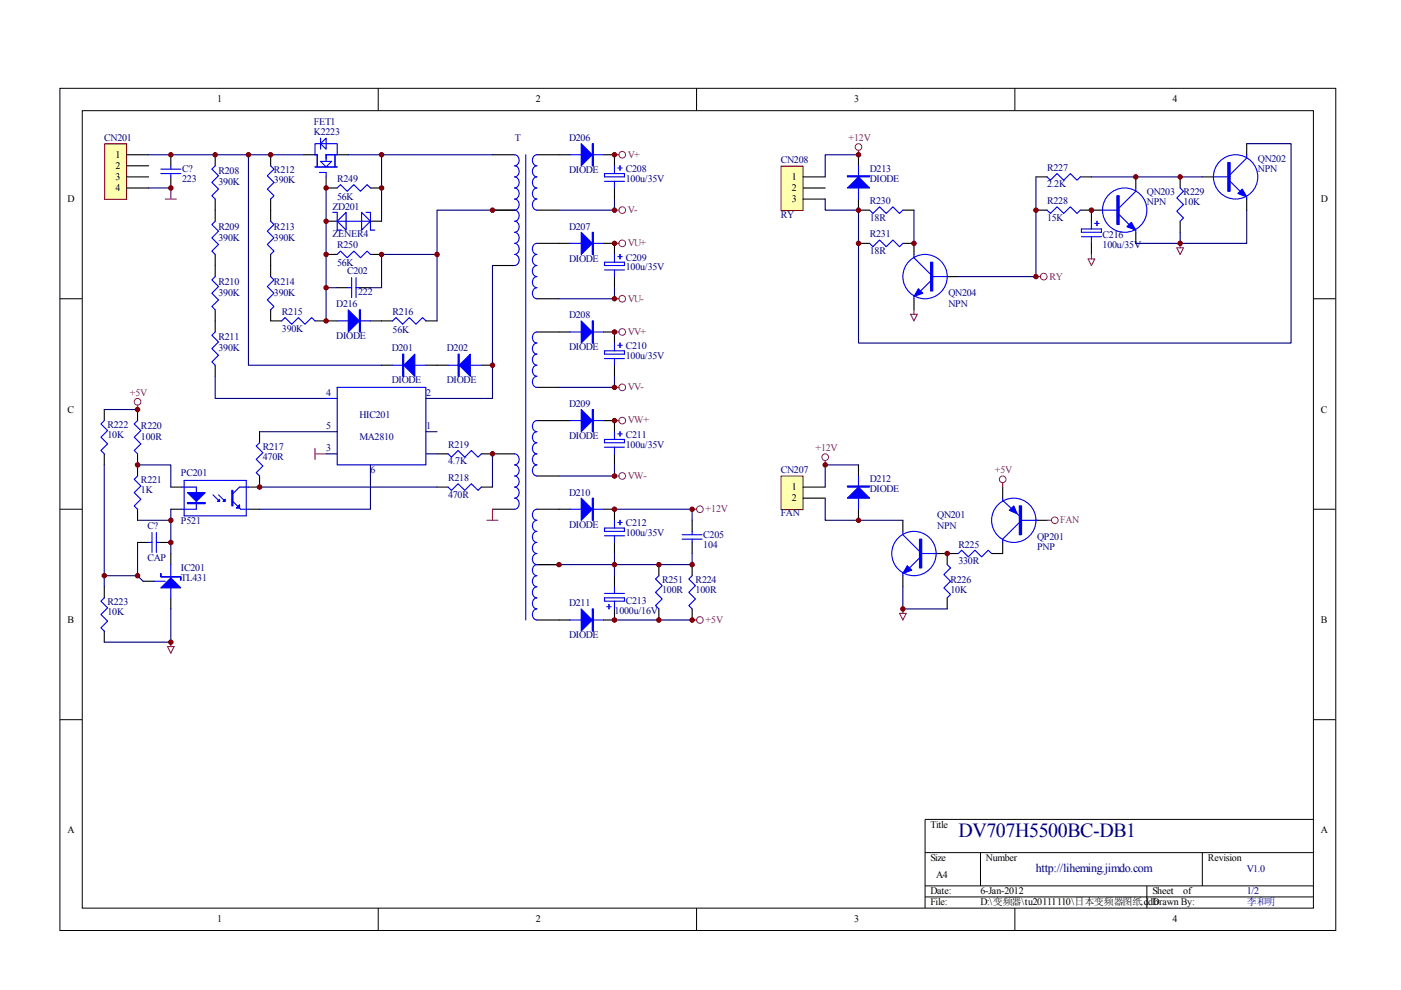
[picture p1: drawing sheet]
<svg xmlns="http://www.w3.org/2000/svg" width="297mm" height="210mm" viewBox="0 0 297 210" stroke-linecap="round" stroke-linejoin="round" font-family="sans-serif">
<g fill="none" stroke="#000" stroke-width=".21">
<path d="M12.7 18.7h270.5v178.6h-270.5zM80.2 18.7v4.7M147.7 18.7v4.7M215.2 18.7v4.7M17.4 23.5h261.1v169h-261.1zM12.7 63.3h4.7M278.4 63.3h4.7M12.7 108h4.7M278.4 108h4.7M12.7 152.6h4.7M278.4 152.6h4.7M278.4 173.7h-82.3v18.8"/>
<path d="M80.2 192.5v4.7M147.7 192.5v4.7M196.1 180.8h82.3M196.1 187.8h82.3M196.1 190.2h82.3M207.9 180.8v7M215.2 192.5v4.7M243.2 187.8v4.7M254.9 180.8v7"/>
</g>
<path d="M22.3 30.6h4.5v11.7h-4.5z" fill="#ffffb0"/>
<path d="M22.2 30.5h4.6v11.8h-4.6z" fill="none" stroke="#800000" stroke-width=".21"/>
<g fill="none" stroke="#000" stroke-width=".23">
<path d="M26.8 32.8h4.7M26.8 35.2h4.7M26.8 37.5h4.7M26.8 39.9h4.7M36.2 32.8v2.4M36.2 37.5v2.4M45.6 32.8v2.4M57.4 32.8v2.4M64.4 32.8h2.4M69.1 37.5v2.4h2.4M71.5 32.8h2.3M78.5 39.9h2.4"/>
<path d="M104.4 32.8h4.7M113.8 32.8h7.1M127.9 32.8h2.4v2.4M130.3 39.9v2.3M45.6 42.2v4.7M45.6 53.9v4.7M57.4 42.2v4.7M57.4 53.9v4.7M69.1 53.9h2.4M69.1 46.9h2.4M78.5 53.9h2.4M78.5 46.9h2.4"/>
<path d="M104.4 44.6h4.7M104.4 56.3h4.7M113.8 44.6h4.7M113.8 51.6h7.1M127.9 51.6h2.4v2.3M130.3 58.6v2.4M45.6 65.7v4.7M45.6 77.4v2.4M57.4 65.7v2.3h2.3M66.8 68h4.7M71.5 61h2.3M76.2 61h2.3"/>
<path d="M78.5 68h4.7M80.9 77.4h2.3M90.3 68h2.4M90.3 77.4h4.7M102.1 77.4h2.3M113.8 63.3h4.7M113.8 70.4h7.1M127.9 70.4h2.4v2.3M130.3 77.4v2.4M22.1 86.8v2.4M22.1 96.2v2.4M29.2 86.8v2.4"/>
<path d="M29.2 96.2v4.7M55 91.5v2.4M92.7 96.2h2.3M102.1 96.2h7M113.8 82.1h4.7M113.8 89.2h7.1M127.9 89.2h2.4v2.3M130.3 96.2v2.4M29.2 108v2.3M29.2 115h2.3M33.9 115h2.3M36.2 108h2.4"/>
<path d="M36.2 103.3h2.4M36.2 117.4v2.3M52.7 108h2.3M55 100.9v2.4h-2.3M92.7 103.3h2.3M102.1 103.3h2.3M104.4 108h4.7M113.8 100.9h4.7M113.8 119.7h4.7M113.8 108h7.1M127.9 108h2.4v2.3M130.3 115v2.4"/>
<path d="M139.7 119.7v2.4M146.7 110.3v2.4M146.7 115v2.4M146.7 119.7v2.4M22.1 124.4v2.4M22.1 133.8v2.4M30.3 123.2h2.4M36.2 126.8v2.3M113.8 131.5h7.1M130.3 129.1v2.4h-2.4M130.3 122.1v2.3M139.7 129.1v2.4"/>
<path d="M146.7 129.1v2.4"/>
</g>
<g fill="none" stroke="#00f" stroke-width=".23">
<path d="M34.1 35.9h4.2M34.1 36.8h4.2M36.2 35.2v.7M36.2 36.8v.7M45.6 35.2l-.7 .7 1.4 1.4-1.4 1.4 1.4 1.4-1.4 1.4 .7 .7M57.4 35.2l.7 .7-1.4 1.4 1.4 1.4-1.4 1.4 1.4 1.4-.7 .7M66.8 35.4h4.7M67.7 36.6h1.4v.9M68 30.5l1.1-1.2v2.3zM68 34.2h2.3l-1.2 1.2zM68 29.3v2.3M69.1 34.2v-1.4h2.4v-2.3h-4.7v2.3h.5v2.6"/>
<path d="M71 32.8v2.6M71.5 39.9l.7-.7 1.4 1.4 1.4-1.4 1.4 1.4 1.4-1.4 .7 .7M109.1 32.8a1.2 1.2 0 0 1 1 1.2 1.2 1.2 0 0 1-1 1.2 1.2 1.2 0 0 1 1 1.1 1.2 1.2 0 0 1-1 1.2 1.2 1.2 0 0 1 1 1.2 1.2 1.2 0 0 1-1 1.2 1.2 1.2 0 0 1 1 1.1 1.2 1.2 0 0 1-1 1.2 1.2 1.2 0 0 1 1 1.2 1.2 1.2 0 0 1-1 1.2 1.2 1.2 0 0 1 1 1.1 1.2 1.2 0 0 1-1 1.2 1.2 1.2 0 0 1 1 1.2 1.2 1.2 0 0 1-1 1.2 1.2 1.2 0 0 1 1 1.1 1.2 1.2 0 0 1-1 1.2 1.2 1.2 0 0 1 1 1.2 1.2 1.2 0 0 1-1 1.1 1.2 1.2 0 0 1 1 1.2 1.2 1.2 0 0 1-1 1.2M111.5 32.8v98.7M113.8 32.8a1.2 1.2 0 0 0-.9 1.2 1.2 1.2 0 0 0 .9 1.2 1.2 1.2 0 0 0-.9 1.1 1.2 1.2 0 0 0 .9 1.2 1.2 1.2 0 0 0-.9 1.2 1.2 1.2 0 0 0 .9 1.2 1.2 1.2 0 0 0-.9 1.1 1.2 1.2 0 0 0 .9 1.2 1.2 1.2 0 0 0-.9 1.2 1.2 1.2 0 0 0 .9 1.2M120.9 32.8h7M128.2 36.8h4.2v.7h-4.2zM128.2 38.4h4.2M130.3 35.2v1.6M130.3 38.4v1.5M131 35.6h.9M131.5 35.2v.9"/>
<path d="M45.6 46.9l-.7 .7 1.4 1.4-1.4 1.4 1.4 1.4-1.4 1.4 .7 .7M45.6 58.6l-.7 .7 1.4 1.5-1.4 1.4 1.4 1.4-1.4 1.4 .7 .7M57.4 46.9l.7 .7-1.4 1.4 1.4 1.4-1.4 1.4 1.4 1.4-.7 .7M57.4 58.6l.7 .7-1.4 1.5 1.4 1.4-1.4 1.4 1.4 1.4-.7 .7M70.5 45h1v3.8h.9M71.5 53.9l.7-.7 1.4 1.5 1.4-1.5 1.4 1.5 1.4-1.5 .7 .7M71.5 46.9l1.9-1.9v3.8zM71.5 46.9h7M74.5 58.9v4.2M75.5 58.9v4.2M76.7 45l1.8 1.9-1.8 1.9zM77.6 45h.9v3.8h1"/>
<path d="M113.8 51.6a1.2 1.2 0 0 0-.9 1.2 1.2 1.2 0 0 0 .9 1.1 1.2 1.2 0 0 0-.9 1.2 1.2 1.2 0 0 0 .9 1.2 1.2 1.2 0 0 0-.9 1.2 1.2 1.2 0 0 0 .9 1.1 1.2 1.2 0 0 0-.9 1.2 1.2 1.2 0 0 0 .9 1.2 1.2 1.2 0 0 0-.9 1.2 1.2 1.2 0 0 0 .9 1.1M120.9 51.6h7M128.2 55.6h4.2v.7h-4.2zM128.2 57.2h4.2M130.3 53.9v1.7M130.3 57.2v1.4M131 54.4h.9M131.5 53.9v1M45.6 70.4l-.7 .7 1.4 1.4-1.4 1.4 1.4 1.4-1.4 1.4 .7 .7M59.7 68l.7-.7 1.4 1.4 1.5-1.4 1.4 1.4 1.4-1.4 .7 .7M71.5 68h7M73.8 61h.7"/>
<path d="M75.5 61h.7M83.2 68l.8-.7 1.4 1.4 1.4-1.4 1.4 1.4 1.4-1.4 .7 .7M83.2 77.4h7.1M95 77.4h7.1M113.8 70.4a1.2 1.2 0 0 0-.9 1.2 1.2 1.2 0 0 0 .9 1.1 1.2 1.2 0 0 0-.9 1.2 1.2 1.2 0 0 0 .9 1.2 1.2 1.2 0 0 0-.9 1.2 1.2 1.2 0 0 0 .9 1.1 1.21 1.21 0 0 0-.9 1.2 1.21 1.21 0 0 0 .9 1.2 1.2 1.2 0 0 0-.9 1.2 1.2 1.2 0 0 0 .9 1.1M120.9 70.4h7M128.2 74.4h4.2v.7h-4.2zM128.2 76h4.2M130.3 72.7v1.7M130.3 76v1.4M131 73.2h.9M131.5 72.7v1"/>
<path d="M22.1 89.2l-.7 .7 1.4 1.4-1.4 1.4 1.4 1.4-1.4 1.4 .7 .7M29.2 89.2l-.7 .7 1.4 1.4-1.4 1.4 1.4 1.4-1.4 1.4 .7 .7M55 93.9l-.7 .7 1.4 1.4-1.4 1.4 1.4 1.4-1.4 1.4 .7 .7M69.1 84.5h2.4M71.5 82.1h18.8v16.5h-18.8zM95 96.2l.7 .7 1.4-1.4 1.4 1.4 1.4-1.4 1.5 1.4 .7-.7M109.1 96.2a1.2 1.2 0 0 1 1 1.2 1.2 1.2 0 0 1-1 1.2 1.2 1.2 0 0 1 1 1.1 1.2 1.2 0 0 1-1 1.2 1.2 1.2 0 0 1 1 1.2 1.2 1.2 0 0 1-1 1.2 1.2 1.2 0 0 1 1 1.1 1.2 1.2 0 0 1-1 1.2 1.2 1.2 0 0 1 1 1.2 1.2 1.2 0 0 1-1 1.2M113.8 96.2a1.2 1.2 0 0 0-.9 1.2 1.2 1.2 0 0 0 .9 1.2 1.2 1.2 0 0 0-.9 1.1 1.2 1.2 0 0 0 .9 1.2M113.8 89.2a1.2 1.2 0 0 0-.9 1.2 1.2 1.2 0 0 0 .9 1.1 1.2 1.2 0 0 0-.9 1.2 1.2 1.2 0 0 0 .9 1.2 1.2 1.2 0 0 0-.9 1.2 1.2 1.2 0 0 0 .9 1.1M120.9 89.2h7M128.2 93.2h4.2v.7h-4.2zM128.2 94.8h4.2"/>
<path d="M130.3 91.5v1.7M130.3 94.8v1.4M131 92h.9M131.5 91.5v1M29.2 100.9l-.7 .7 1.4 1.4-1.4 1.4 1.4 1.5-1.4 1.4 .7 .7M31.5 115h.7M32.2 112.9v4.2M33.2 115h.7M33.2 112.9v4.2M36.2 119.7v7.1M38.6 103.3h3v4.7h-3M39 101.9h13.2v7.5h-13.2z"/>
<path d="M45.2 104.9l1.4 1.4M46.3 104.9l1.4 1.4M49.4 106.3l1.6 1.7h1.7M52.7 103.3h-1.9l-1.4 1.4M95 103.3l.7 .7 1.4-1.4 1.4 1.4 1.4-1.4 1.5 1.4 .7-.7M113.8 108a1.21 1.21 0 0 0-.9 1.1 1.21 1.21 0 0 0 .9 1.2 1.2 1.2 0 0 0-.9 1.2 1.2 1.2 0 0 0 .9 1.2 1.2 1.2 0 0 0-.9 1.1 1.2 1.2 0 0 0 .9 1.2 1.2 1.2 0 0 0-.9 1.2 1.2 1.2 0 0 0 .9 1.2 1.2 1.2 0 0 0-.9 1.1 1.2 1.2 0 0 0 .9 1.2 1.2 1.2 0 0 0-.9 1.2 1.2 1.2 0 0 0 .9 1.2 1.2 1.2 0 0 0-.9 1.1 1.2 1.2 0 0 0 .9 1.2 1.2 1.2 0 0 0-.9 1.2 1.2 1.2 0 0 0 .9 1.2M120.9 108h7M128.2 112h4.2v.7h-4.2zM128.2 113.6h4.2M130.3 110.3v1.7M130.3 113.6v1.4M131 110.8h.9"/>
<path d="M131.5 110.3v1M144.6 113.4h4.3M144.6 114.3h4.3M146.7 112.7v.7M146.7 114.3v.7M22.1 126.8l-.7 .7 1.4 1.4-1.4 1.4 1.4 1.4-1.4 1.4 .7 .7M32.7 123.2h2.3M113.8 126.8a1.2 1.2 0 0 0-.9 1.1 1.2 1.2 0 0 0 .9 1.2 1.2 1.2 0 0 0-.9 1.2 1.2 1.2 0 0 0 .9 1.2M120.9 131.5h7M128.2 126.8h4.2v.7h-4.2zM128.2 125.8h4.2M128.6 128.6h1"/>
<path d="M129.1 128.2v.9M130.3 124.4v1.4M130.3 127.5v1.6M139.7 122.1l-.7 .7 1.4 1.4-1.4 1.4 1.4 1.4-1.4 1.4 .7 .7M146.7 122.1l-.7 .7 1.4 1.4-1.4 1.4 1.4 1.4-1.4 1.4 .7 .7"/>
</g>
<g fill="#00f" stroke="#00f" stroke-width=".23">
<path d="M73.8 65.7l2.4 2.3-2.4 2.4z"/>
<path d="M97.4 77.4l2.3-2.3v4.7z"/>
<path d="M85.6 77.4l2.4-2.3v4.7z"/>
<path d="M39.7 104.4h3.8l-1.9 1.9z"/>
<path d="M47.7 105.9v.4h-.4z"/>
<path d="M46.6 105.9v.4h-.5z"/>
<path d="M50.8 107v.7h-.7z"/>
<path d="M34.1 124.6l2.1-2.1 2.1 2.1z"/>
<path d="M123.2 30.5l2.4 2.3-2.4 2.4z"/>
<path d="M123.2 49.3l2.4 2.3-2.4 2.3z"/>
<path d="M123.2 68l2.4 2.4-2.4 2.3z"/>
<path d="M123.2 86.8l2.4 2.4-2.4 2.3z"/>
<path d="M123.2 105.6l2.4 2.4-2.4 2.3z"/>
<path d="M123.2 129.1l2.4 2.4-2.4 2.3z"/>
<path d="M76.2 65.7h.2v4.7h-.2z" fill-rule="evenodd"/>
<path d="M97.1 75.1h.3v4.7h-.3z" fill-rule="evenodd"/>
<path d="M85.4 75.1h.2v4.7h-.2z" fill-rule="evenodd"/>
<path d="M39.7 106.6h3.8v.2h-3.8z" fill-rule="evenodd"/>
<path d="M49.1 104h.3v3.3h-.3z" fill-rule="evenodd"/>
<path d="M34.1 121.6v.7h4.2v.7v-.7h-4.2z" fill-rule="evenodd"/>
<path d="M125.6 30.5h.2v4.7h-.2z" fill-rule="evenodd"/>
<path d="M125.6 49.3h.2v4.6h-.2z" fill-rule="evenodd"/>
<path d="M125.6 68h.2v4.7h-.2z" fill-rule="evenodd"/>
<path d="M125.6 86.8h.2v4.7h-.2z" fill-rule="evenodd"/>
<path d="M125.6 105.6h.2v4.7h-.2z" fill-rule="evenodd"/>
<path d="M125.6 129.1h.2v4.7h-.2z" fill-rule="evenodd"/>
</g>
<g fill="none" stroke="#000080" stroke-width=".23">
<path d="M31.5 32.8h32.9M31.5 39.9h4.7M52.7 32.8v44.6h28.2M69.1 39.9v28.1M73.8 32.8h30.6M80.9 32.8v14.1M104.4 44.6h-11.7v9.3M104.4 56.3v28.2h-14.1M130.3 42.2v2.4h-11.8M45.6 79.8v4.7h23.5M69.1 61h2.4M78.5 61h2.4v-7.1h11.8v14.1"/>
<path d="M130.3 61v2.3h-11.8M130.3 79.8v2.3h-11.8M22.1 86.8h7.1M22.1 98.6v25.8M29.2 98.6h7v4.7M55 91.5h16.5M69.1 96.2h2.4M78.5 98.6v9.4h-23.5M90.3 96.2h2.4M90.3 91.5h2.4M104.4 96.2v7.1M130.3 98.6v2.3h-11.8"/>
<path d="M29.2 110.3h7M29.2 115v7.1M36.2 108v9.4M55 103.3h37.7M130.3 108h16.4v2.3M130.3 117.4v4.7M146.7 117.4v2.3h-28.2M22.1 122.1h7.1l1.1 1.1M36.2 129.1v7.1h-14.1M130.3 131.5h16.4"/>
</g>
<g fill="#800000" stroke="#800000" stroke-width=".21">
<circle cx="80.9" cy="32.8" r=".47"/>
<circle cx="80.9" cy="39.9" r=".47"/>
<circle cx="69.1" cy="39.9" r=".47"/>
<circle cx="69.1" cy="46.9" r=".47"/>
<circle cx="69.1" cy="53.9" r=".47"/>
<circle cx="69.1" cy="68" r=".47"/>
<circle cx="69.1" cy="61" r=".47"/>
<circle cx="80.9" cy="53.9" r=".47"/>
<circle cx="92.7" cy="53.9" r=".47"/>
<circle cx="104.4" cy="44.6" r=".47"/>
<circle cx="57.4" cy="32.8" r=".47"/>
<circle cx="45.6" cy="32.8" r=".47"/>
<circle cx="36.2" cy="32.8" r=".47"/>
<circle cx="36.2" cy="39.9" r=".47"/>
<circle cx="52.7" cy="32.8" r=".47"/>
<circle cx="104.4" cy="77.4" r=".47"/>
<circle cx="104.4" cy="96.2" r=".47"/>
<circle cx="55" cy="103.3" r=".47"/>
<circle cx="36.2" cy="115" r=".47"/>
<circle cx="36.2" cy="110.3" r=".47"/>
<circle cx="22.1" cy="122.1" r=".47"/>
<circle cx="29.2" cy="122.1" r=".47"/>
<circle cx="36.2" cy="136.2" r=".47"/>
<circle cx="29.2" cy="86.8" r=".47"/>
<circle cx="29.2" cy="98.6" r=".47"/>
<circle cx="146.7" cy="119.7" r=".47"/>
<circle cx="118.5" cy="119.7" r=".47"/>
<circle cx="139.7" cy="119.7" r=".47"/>
<circle cx="130.3" cy="131.5" r=".47"/>
<circle cx="146.7" cy="131.5" r=".47"/>
<circle cx="139.7" cy="131.5" r=".47"/>
<circle cx="146.7" cy="108" r=".47"/>
<circle cx="130.3" cy="108" r=".47"/>
<circle cx="130.3" cy="119.7" r=".47"/>
<circle cx="130.3" cy="32.8" r=".47"/>
<circle cx="130.3" cy="89.2" r=".47"/>
<circle cx="130.3" cy="70.4" r=".47"/>
<circle cx="130.3" cy="51.6" r=".47"/>
<circle cx="130.3" cy="63.3" r=".47"/>
<circle cx="130.3" cy="82.1" r=".47"/>
<circle cx="130.3" cy="100.9" r=".47"/>
<circle cx="130.3" cy="44.6" r=".47"/>
</g>
<g fill="none" stroke="#a1006a" stroke-width=".23">
<path d="M36.2 39.9v2.3M130.3 32.8h.9M35 42.2h2.4M130.3 44.6h.9M130.3 51.6h.9M130.3 63.3h.9M130.3 70.4h.9M29.2 85.9v.9M66.8 95.1v2.3M66.8 96.2h2.3M130.3 82.1h.9M130.3 89.2h.9"/>
<path d="M103.2 110.3h2.4M104.4 108v2.3M130.3 100.9h.9M146.7 108h1M35.5 137.1h1.4l-.7 1.4zM36.2 136.2v.9M146.7 131.5h1"/>
</g>
<g fill="none" stroke="#a1006a" stroke-width=".21">
<circle cx="131.9" cy="32.8" r=".71"/>
<circle cx="131.9" cy="51.6" r=".71"/>
<circle cx="131.9" cy="44.6" r=".71"/>
<circle cx="131.9" cy="70.4" r=".71"/>
<circle cx="131.9" cy="63.3" r=".71"/>
<circle cx="29.2" cy="85.2" r=".71"/>
<circle cx="131.9" cy="82.1" r=".71"/>
<circle cx="131.9" cy="89.2" r=".71"/>
<circle cx="131.9" cy="100.9" r=".71"/>
<circle cx="148.4" cy="108" r=".7"/>
<circle cx="148.4" cy="131.5" r=".7"/>
</g>
<path d="M165.7 35.3h4.6v9.3h-4.6z" fill="#ffffb0"/>
<path d="M165.6 35.2h4.7v9.4h-4.7z" fill="none" stroke="#800000" stroke-width=".21"/>
<g fill="none" stroke="#000" stroke-width=".23">
<path d="M170.3 37.5h4.7M170.3 39.9h4.7M182 32.8v2.4M219.6 37.5h2.4M229 37.5h2.4M240.8 37.5v2.4M250.2 37.5v2.4M254.9 37.5h2.4M264.3 30.5v2.3M170.3 42.2h4.7M182 42.2v2.4h2.4M182 51.6h2.4"/>
<path d="M191.4 51.6h2.4v2.3M191.4 44.6h2.4M200.8 58.6h2.4M219.6 44.6h2.4M229 44.6h4.8M231.4 44.6v2.3M231.4 51.6v2.3M240.8 49.3v2.3M250.2 46.9v2.4M264.3 42.2v2.4M193.8 63.3v2.4"/>
</g>
<g fill="none" stroke="#00f" stroke-width=".23">
<path d="M182 35.2v7M222 37.5l.7 .7 1.4-1.4 1.4 1.4 1.4-1.4 1.4 1.4 .7-.7M240.8 39.9v.7l-3.5 3.5M250.2 39.9l.7 .7-1.4 1.4 1.4 1.4-1.4 1.4 1.4 1.4-.7 .7M257.3 37.5h3.5M260.8 38.4l2.1 2.2M264.3 32.8v.7l-3.5 3.5M184.4 44.6l.7 .7 1.4-1.4 1.4 1.4 1.4-1.4 1.4 1.4 .7-.7M184.4 51.6l.7 .7 1.4-1.4 1.4 1.4 1.4-1.4 1.4 1.4 .7-.7M193.8 53.9v.8l3.5 3.5M197.3 59.6l-2.1 2.1M197.3 58.6h3.5"/>
<path d="M222 44.6l.7 .7 1.4-1.4 1.4 1.4 1.4-1.4 1.4 1.4 .7-.7M229.3 48.5h4.2v.8h-4.2zM229.3 50.2h4.2M231.4 46.9v1.6M231.4 50.2v1.4M232.1 47.4h.9M232.6 46.9v.9M233.8 44.6h3.5M237.3 45.5l2.1 2.1M240.8 48.8v.5M264.3 41.7v.5M193.8 62.9v.4"/>
<circle cx="262" cy="37.5" r="4.7"/>
<circle cx="196.1" cy="58.6" r="4.7"/>
<circle cx="238.5" cy="44.6" r="4.7"/>
</g>
<g fill="#00f" stroke="#00f" stroke-width=".23">
<path d="M179.7 39.9l2.3-2.4 2.4 2.4z"/>
<path d="M194.7 61.2l1 1-1.9 .7z"/>
<path d="M239.9 47.1l.9 1.7-1.9-.7z"/>
<path d="M263.4 40.1l.9 1.6-1.9-.7z"/>
<path d="M179.7 37.3h4.7v.2h-4.7z" fill-rule="evenodd"/>
<path d="M197.3 55.6h.5v6.1h-.5z" fill-rule="evenodd"/>
<path d="M236.8 41.5h.5v6.1h-.5z" fill-rule="evenodd"/>
<path d="M260.3 34.5h.5v6.1h-.5z" fill-rule="evenodd"/>
</g>
<path d="M182 32.8h-7v4.7M219.6 37.5v21.1h-16.4M231.4 37.5h23.5M264.3 30.5h9.4v42.2h-91.7v-28.1h-7v-2.4M193.8 44.6v7M250.2 49.3v2.3M264.3 44.6v7h-23.5" fill="none" stroke="#000080" stroke-width=".23"/>
<g fill="#800000" stroke="#800000" stroke-width=".21">
<circle cx="219.6" cy="44.6" r=".47"/>
<circle cx="182" cy="44.6" r=".47"/>
<circle cx="182" cy="51.6" r=".47"/>
<circle cx="240.8" cy="37.5" r=".47"/>
<circle cx="250.2" cy="37.5" r=".47"/>
<circle cx="193.8" cy="51.6" r=".47"/>
<circle cx="182" cy="32.8" r=".47"/>
<circle cx="250.2" cy="51.6" r=".47"/>
<circle cx="231.4" cy="44.6" r=".47"/>
</g>
<circle cx="182" cy="31.2" r=".7" fill="none" stroke="#a1006a" stroke-width=".21"/>
<path d="M182 31.9v.9M230.7 54.9h1.4l-.7 1.4zM231.4 53.9v1M249.5 52.5h1.4l-.7 1.4zM250.2 51.6v.9M193.1 66.6h1.4l-.7 1.4zM193.8 65.7v.9" fill="none" stroke="#a1006a" stroke-width=".23"/>
<path d="M165.7 101h4.6v7h-4.6z" fill="#ffffb0"/>
<path d="M165.6 100.9h4.7v7.1h-4.7z" fill="none" stroke="#800000" stroke-width=".21"/>
<path d="M182 98.6v2.3M170.3 103.3h4.7M170.3 105.6h4.7M182 108v2.3M191.4 110.3v2.4M198.5 117.4h4.7M200.8 117.4v2.3M212.6 115v2.4h-2.4M212.6 103.3v2.3M219.6 110.3h2.4M191.4 122.1v2.3M200.8 126.8v2.3" fill="none" stroke="#000" stroke-width=".23"/>
<g fill="none" stroke="#00f" stroke-width=".23">
<path d="M182 100.9v7.1M191.4 112.7v.7l3.6 3.5M195 118.3l-2.2 2.1M195 117.4h3.5M200.8 119.7l.7 .7-1.4 1.4 1.4 1.4-1.4 1.4 1.4 1.5-.7 .7M203.2 117.4l.7-.7 1.4 1.4 1.4-1.4 1.4 1.4 1.4-1.4 .7 .7M212.6 105.6v.5l3.5 3.3M216.1 110.8l-3.5 3.5v.7M216.6 110.3h3.3M191.4 121.6v.5"/>
<circle cx="193.8" cy="117.4" r="4.7"/>
<circle cx="214.9" cy="110.3" r="4.7"/>
</g>
<g fill="#00f" stroke="#00f" stroke-width=".23">
<path d="M179.7 105.6l2.3-2.3 2.4 2.3z"/>
<path d="M192.4 119.9l.9 1-1.9 .7z"/>
<path d="M214 108.2l.9-.9 .7 1.6z"/>
<path d="M179.7 103h4.7v.3h-4.7z" fill-rule="evenodd"/>
<path d="M195 114.3h.4v6.1h-.4z" fill-rule="evenodd"/>
<path d="M216.1 107.3h.5v6.1h-.5z" fill-rule="evenodd"/>
</g>
<g fill="#800000" stroke="#800000" stroke-width=".21">
<circle cx="200.8" cy="117.4" r=".47"/>
<circle cx="175" cy="98.6" r=".47"/>
<circle cx="182" cy="110.3" r=".47"/>
<circle cx="191.4" cy="129.1" r=".47"/>
<circle cx="219.6" cy="58.6" r=".47"/>
</g>
<path d="M219.6 58.6h1M175 97.6v1M212.6 102.3v1M222 110.3h.9M190.7 130h1.4l-.7 1.5zM191.4 129.1v.9" fill="none" stroke="#a1006a" stroke-width=".23"/>
<g fill="none" stroke="#a1006a" stroke-width=".21">
<circle cx="221.3" cy="58.6" r=".71"/>
<circle cx="175" cy="96.9" r=".71"/>
<circle cx="212.6" cy="101.6" r=".71"/>
<circle cx="223.6" cy="110.3" r=".71"/>
</g>
<path d="M182 98.6h-7v4.7M175 105.6v4.7h16.4M191.4 124.4v4.7h9.4" fill="none" stroke="#000080" stroke-width=".23"/>
<text font-size="4.2" fill="#000080" x="203.2" y="177.4">DV707H5500BC-DB1</text>
<text font-size="2.5" fill="#000080" x="219.6" y="184.8">http://liheming.jimdo.com</text>
<g font-size="2.1">
<text x="46.1" y="21.7">1</text>
<text x="113.6" y="21.7">2</text>
<text x="181.1" y="21.7">3</text>
<text x="248.6" y="21.7">4</text>
<text x="24.5" y="33.5">1</text>
<text x="24.5" y="35.7">2</text>
<text x="24.5" y="38.1">3</text>
<text x="24.5" y="40.5">4</text>
<text x="167.9" y="38.1">1</text>
<text x="167.9" y="40.5">2</text>
<text x="14.3" y="42.8">D</text>
<text x="167.9" y="42.8">3</text>
<text x="280.1" y="42.8">D</text>
<text x="14.3" y="87.5">C</text>
<text x="280.1" y="87.5">C</text>
<text x="167.9" y="103.9">1</text>
<text x="167.9" y="106.2">2</text>
<text x="14.3" y="132.1">B</text>
<text x="280.1" y="132.1">B</text>
<text x="14.3" y="176.7">A</text>
<text x="197.3" y="175.5">Title</text>
<text x="280.1" y="176.7">A</text>
<text x="197.3" y="182.6">Size</text>
<text x="209" y="182.6">Number</text>
<text x="256.1" y="182.6">Revision</text>
<text x="197.3" y="189.6">Date:</text>
<text x="197.3" y="192">File:</text>
<text x="198.5" y="186.1">A4</text>
<text x="207.9" y="189.6">6-Jan-2012</text>
<text x="207.9" y="192">D:\变频器\tu20111110\日本变频器图纸.ddb</text>
<text x="244.3" y="189.6">Sheet</text>
<text x="244.3" y="192">Drawn By:</text>
<text x="250.9" y="189.6">of</text>
<text x="46.1" y="195.5">1</text>
<text x="113.6" y="195.5">2</text>
<text x="181.1" y="195.5">3</text>
<text x="248.6" y="195.5">4</text>
</g>
<g font-size="2.1" fill="#000080">
<text x="22.1" y="29.9">CN201</text>
<text x="66.5" y="26.6">FET1</text>
<text x="66.5" y="28.7">K2223</text>
<text x="109.1" y="29.9">T</text>
<text x="120.6" y="29.9">D206</text>
<text x="165.5" y="34.6">CN208</text>
<text x="266.7" y="34.4">QN202</text>
<text x="38.6" y="36.5">C?</text>
<text x="38.6" y="38.6">223</text>
<text x="46.3" y="36.9">R208</text>
<text x="46.3" y="39.3">390K</text>
<text x="58.1" y="36.7">R212</text>
<text x="58.1" y="38.8">390K</text>
<text x="71.5" y="38.6">R249</text>
<text x="120.6" y="36.7">DIODE</text>
<text x="132.7" y="36.5">C208</text>
<text x="132.7" y="38.6">100u/35V</text>
<text x="184.4" y="36.5">D213</text>
<text x="184.4" y="38.6">DIODE</text>
<text x="222" y="36.3">R227</text>
<text x="222" y="39.7">2.2K</text>
<text x="243.2" y="41.4">QN203</text>
<text x="251" y="41.4">R229</text>
<text x="266.7" y="36.5">NPN</text>
<text x="70.5" y="44.5">ZD201</text>
<text x="71.5" y="42.3">56K</text>
<text x="165.5" y="46.3">RY</text>
<text x="184.4" y="43.3">R230</text>
<text x="184.4" y="46.8">18R</text>
<text x="222" y="43.3">R228</text>
<text x="222" y="46.8">15K</text>
<text x="243.2" y="43.5">NPN</text>
<text x="251" y="43.5">10K</text>
<text x="46.3" y="48.7">R209</text>
<text x="46.3" y="51.1">390K</text>
<text x="58.1" y="48.7">R213</text>
<text x="58.1" y="51.1">390K</text>
<text x="70.5" y="50.3">ZENER4</text>
<text x="71.5" y="52.7">R250</text>
<text x="120.6" y="48.7">D207</text>
<text x="184.4" y="50.3">R231</text>
<text x="184.4" y="53.9">18R</text>
<text x="233.8" y="50.6">C216</text>
<text x="233.8" y="52.7">100u/35V</text>
<text x="71.5" y="56.4">56K</text>
<text x="73.6" y="58.1">C202</text>
<text x="120.6" y="55.5">DIODE</text>
<text x="132.7" y="55.3">C209</text>
<text x="132.7" y="57.3">100u/35V</text>
<text x="46.3" y="60.5">R210</text>
<text x="46.3" y="62.8">390K</text>
<text x="58.1" y="60.5">R214</text>
<text x="58.1" y="62.8">390K</text>
<text x="71.3" y="65.1">D216</text>
<text x="75.9" y="62.5">222</text>
<text x="201.1" y="62.8">QN204</text>
<text x="201.1" y="65.1">NPN</text>
<text x="59.8" y="66.7">R215</text>
<text x="59.8" y="70.3">390K</text>
<text x="71.3" y="71.9">DIODE</text>
<text x="83.2" y="66.7">R216</text>
<text x="83.2" y="70.5">56K</text>
<text x="120.6" y="67.5">D208</text>
<text x="46.3" y="72.2">R211</text>
<text x="46.3" y="74.5">390K</text>
<text x="83.1" y="74.5">D201</text>
<text x="94.7" y="74.5">D202</text>
<text x="120.6" y="74.3">DIODE</text>
<text x="132.7" y="74">C210</text>
<text x="132.7" y="76.1">100u/35V</text>
<text x="69.2" y="83.9">4</text>
<text x="83.1" y="81.3">DIODE</text>
<text x="90.3" y="83.9">2</text>
<text x="94.7" y="81.3">DIODE</text>
<text x="76.2" y="88.6">HIC201</text>
<text x="120.6" y="86.3">D209</text>
<text x="22.8" y="90.7">R222</text>
<text x="22.8" y="92.8">10K</text>
<text x="29.9" y="90.9">R220</text>
<text x="29.9" y="93.3">100R</text>
<text x="55.7" y="95.4">R217</text>
<text x="69.2" y="95.7">3</text>
<text x="69.2" y="90.9">5</text>
<text x="76.2" y="93.3">MA2810</text>
<text x="90.3" y="90.9">1</text>
<text x="95" y="94.9">R219</text>
<text x="120.6" y="93.1">DIODE</text>
<text x="132.7" y="92.8">C211</text>
<text x="132.7" y="94.9">100u/35V</text>
<text x="38.4" y="101">PC201</text>
<text x="55.7" y="97.6">470R</text>
<text x="78.6" y="100.3">6</text>
<text x="95" y="98.5">4.7K</text>
<text x="165.5" y="100.3">CN207</text>
<text x="29.9" y="102.5">R221</text>
<text x="29.9" y="104.6">1K</text>
<text x="95" y="102">R218</text>
<text x="95" y="105.5">470R</text>
<text x="120.6" y="105.1">D210</text>
<text x="184.4" y="102.2">D212</text>
<text x="184.4" y="104.3">DIODE</text>
<text x="31.2" y="112.1">C?</text>
<text x="38.4" y="111.2">P521</text>
<text x="120.6" y="111.9">DIODE</text>
<text x="132.7" y="111.6">C212</text>
<text x="132.7" y="113.7">100u/35V</text>
<text x="149.1" y="114">C205</text>
<text x="165.5" y="109.5">FAN</text>
<text x="198.7" y="109.7">QN201</text>
<text x="198.7" y="112.1">NPN</text>
<text x="31.2" y="118.9">CAP</text>
<text x="149.1" y="116.1">104</text>
<text x="203.2" y="116.1">R225</text>
<text x="203.2" y="119.6">330R</text>
<text x="219.9" y="114.5">QP201</text>
<text x="219.9" y="116.6">PNP</text>
<text x="38.4" y="121">IC201</text>
<text x="38.4" y="123.1">TL431</text>
<text x="140.4" y="123.6">R251</text>
<text x="140.4" y="125.7">100R</text>
<text x="147.5" y="123.6">R224</text>
<text x="147.5" y="125.7">100R</text>
<text x="201.5" y="123.6">R226</text>
<text x="201.5" y="125.7">10K</text>
<text x="22.8" y="128.3">R223</text>
<text x="22.8" y="130.4">10K</text>
<text x="120.6" y="128.5">D211</text>
<text x="130.3" y="130.1">1000u/16V</text>
<text x="132.7" y="128">C213</text>
<text x="120.6" y="135.3">DIODE</text>
<text x="264.3" y="184.9">V1.0</text>
<text x="264.3" y="192">李和明</text>
<text x="264.3" y="189.6">1/2</text>
</g>
<g font-size="2.1" fill="#a1006a">
<text x="179.9" y="29.9">+12V</text>
<text x="133.1" y="33.5">V+</text>
<text x="133.1" y="45.1">V-</text>
<text x="133.1" y="52.2">VU+</text>
<text x="222.5" y="59.3">RY</text>
<text x="133.1" y="63.9">VU-</text>
<text x="133.1" y="71">VV+</text>
<text x="27.5" y="83.9">+5V</text>
<text x="133.1" y="82.7">VV-</text>
<text x="133.1" y="89.8">VW+</text>
<text x="172.9" y="95.7">+12V</text>
<text x="133.1" y="101.5">VW-</text>
<text x="210.9" y="100.3">+5V</text>
<text x="149.6" y="108.6">+12V</text>
<text x="224.8" y="110.9">FAN</text>
<text x="149.6" y="132.1">+5V</text>
</g>
</svg>
